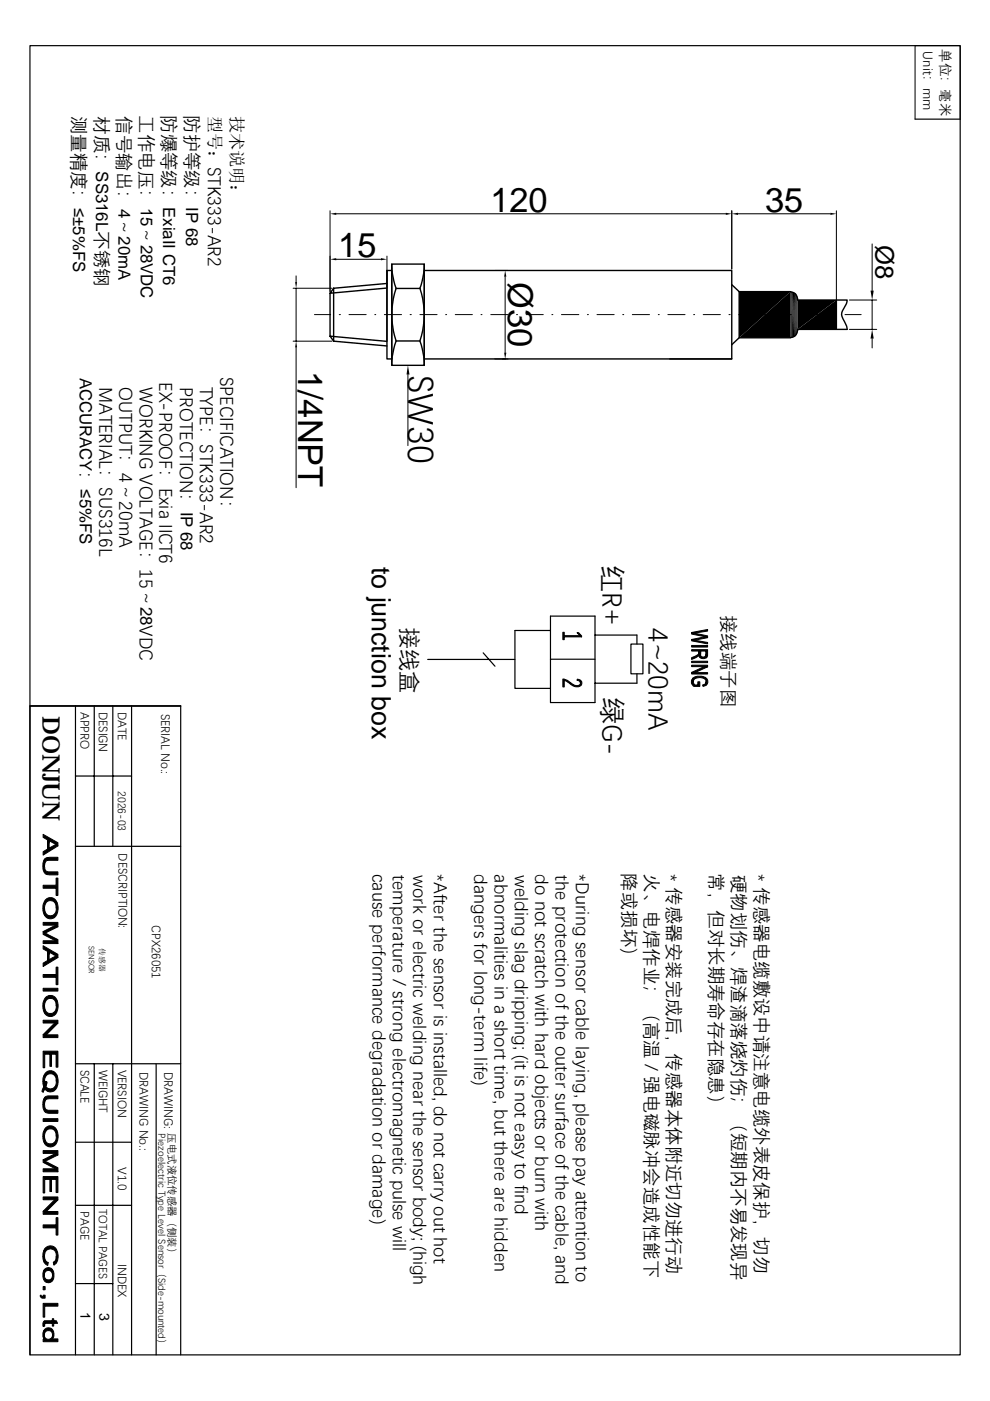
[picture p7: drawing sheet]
<svg xmlns="http://www.w3.org/2000/svg" width="210mm" height="297mm" viewBox="0 0 210 297" stroke-linecap="round" stroke-linejoin="round" font-family="sans-serif">
<g fill="none" stroke="#000" stroke-width=".25">
<path d="M6.3 9.7h197.3v277.6h-197.3zM194 25.3h9.6M167.7 61.8v9.8M168 61.9v9.7M168.2 61.9v9.6M90.7 139.8h18.5M102.4 138.4l2.5 2.9M116.7 133.7h-7.5v12.3h7.5M116.7 130.6h9.5v18.4h-9.5zM116.7 139.8h9.5M126.2 134.6h8.8v2M133.8 136.6h2.5v6.3h-2.5z"/>
<path d="M6.3 149.7h32M16 149.7v137.6M20 149.7v29.7M23.9 149.7v29.7M27.9 149.7v137.6M38.3 149.7h-32v137.6M38.3 149.7v137.6M135 142.9v2h-8.8M16 179.4h22.3M16 164.5h11.9M16 225.5h22.3M20 225.5v61.8"/>
<path d="M23.9 225.5v61.8M33.1 225.5v61.8M16 255.6h11.9M16 242.2h11.9M16 272.1h7.9"/>
</g>
<g fill="none" stroke="#000" stroke-width=".21">
<path d="M194 25.3v-15.6h9.6v15.6M62.8 58.5v1.3M70 44.7v17.1M71.3 45.3h82.6M71.3 55h9.5M82 54.3v6.6M104.9 57.3h2.8M107.1 58.7v16.1M155.2 44.7v12.4M156.5 45.3h19.6M177.3 44.7v21.7M184.9 51.7v9.9"/>
<path d="M62.1 72.3h8.3M62.1 61.1h8.3M62.8 61.1v11.2M62.8 73.6v29.8M66.7 66.7h3.4M71.9 66.7h.3M74 66.7h3.6M79.5 66.7h.2M81.5 66.7h3.6M86.5 79.4v15.1M87 66.7h.2M89 66.7h3.7"/>
<path d="M94.5 66.7h.2M96.5 66.7h3.7M102 66.7h.2M104.1 66.7h3.6M104.9 76.1h2.8M109.5 66.7h.2M111.5 66.7h3.7M117 66.7h.2M119 66.7h3.7M124.5 66.7h.3M126.6 66.7h3.6M132 66.7h.2"/>
<path d="M134.1 66.7h3.6M139.6 66.7h.2M141.6 66.7h3.6M147.1 66.7h.2M149.1 66.7h3.6M154.6 66.7h.2M156.6 66.7h3.7M162.1 66.7h.2M164.1 66.7h3.7M168.5 62v9.4M168.7 62.2v9.1M168.8 62.4v8.7"/>
<path d="M169 62.6v8.3M169.1 62.9v7.7M169.1 63.1v7.2M169.6 66.7h.2M171.7 66.7h3.6M177.1 66.7h.2M179.2 66.7h3.4M180.1 63.6h5.8M180.1 69.8h5.8M184.9 63.6v6.2M184.9 71.8v2M6.3 149.7h32"/>
</g>
<g fill="#000" stroke="#000" stroke-width=".21">
<path d="M122.3 134.1h.4l.6 .7v.2z" fill-rule="evenodd"/>
<path d="M119.3 134.1h.3v.7h3.3l.4 .2h-3.7v.6h-.3z" fill-rule="evenodd"/>
<path d="M146.6 136.8h3.4v.4h-3.4z" fill-rule="evenodd"/>
<path d="M146.6 139.4l1.4-.6 .1-.4 .1 .6-.2 .1-1.4 .7z" fill-rule="evenodd"/>
<path d="M148.5 138l.1 1.1 .7 .2 .3-.2v-.3l.1 .7-.4 .1-.8-.1z" fill-rule="evenodd"/>
<path d="M146.6 134.1l3.4-.6v.3l-2.8 .5z" fill-rule="evenodd"/>
<path d="M146.6 134.1l3.4 .7v.4l-.4-.2-3-.6z" fill-rule="evenodd"/>
<path d="M146.6 135.6l3-.6 .4 .2-2.6 .5z" fill-rule="evenodd"/>
<path d="M146.6 135.6l3.4 .6v.3l-3.4-.6z" fill-rule="evenodd"/>
<path d="M146.6 137.7h3.4l-.1 1.6-.2 .2-.1-1.5h-1.1v1.5l-.3-.5-.1-1h-1.5z" fill-rule="evenodd"/>
<path d="M122.4 144l.7 .2v.6l-.2-.4-.6-.1z" fill-rule="evenodd"/>
<path d="M119.3 144l.9 .2 1.1 .8 .8 .4h.5l.4-.3 .1-.9a.79 .79 0 0 1 .2 .9 .79 .79 0 0 1-.7 .5l-1.1-.2-1.9-1.1v1.4h-.3z" fill-rule="evenodd"/>
<path d="M146.6 140.2h3.4v.3h-3.4z" fill-rule="evenodd"/>
<path d="M146.9 143.7l.1 1 .2 .4 .8 .1v-.6h.4v.9l-1.4-.1-.4-.6v-.5z" fill-rule="evenodd"/>
<path d="M149 145.2l.4-.1 .3-.5-.1 .7-.5 .2z" fill-rule="evenodd"/>
<path d="M146.6 142.6h3.4v.3h-3.4z" fill-rule="evenodd"/>
<path d="M146.6 141h3.4v.4l-3.4-.1z" fill-rule="evenodd"/>
<path d="M146.6 142.6l2.7-1.3 .7 .1-2.6 1.2z" fill-rule="evenodd"/>
<path d="M146.9 143.7l.9-.3h1.1a1.13 1.13 0 0 1 1.1 1.6l-.3 .3v-1a1.19 1.19 0 0 0-1.1-.6h-.5a1.02 1.02 0 0 0-1.1 .9z" fill-rule="evenodd"/>
<path d="M9.1 176.9l3.2 1.8v.7l-.4-.4-1.5-.7-.3 1.7v-1.9l-1-.6z" fill-rule="evenodd"/>
<path d="M10.4 178.3v1.5l1.5-.8 .4 .4-3.2 1.9v-.7l1-.6z" fill-rule="evenodd"/>
<path d="M9.7 190.8l.8-.5 .6 .1 .5 .2 .4 .5-.1 1.5v-.4a1.24 1.24 0 0 0-1.1-1.2h-.3a1.37 1.37 0 0 0-1.1 1.3v1.7l-.3-1.4 .1-1.1z" fill-rule="evenodd"/>
<path d="M9.4 182.1l.1 2 .3 .6 2.5 .2v.6h-1.8a1.29 1.29 0 0 1-1.4-1.3v-1.1z" fill-rule="evenodd"/>
<path d="M9.6 182l.8-.2h1.9v.6h-2.3l-.4 .5-.2 .7v-1.5z" fill-rule="evenodd"/>
<path d="M9.1 187.7h2.8v-1.5h.4v3.7h-.4v-1.6h-2.8z" fill-rule="evenodd"/>
<path d="M9.1 195.6h3.2v.9l-.5-.3h-2.7z" fill-rule="evenodd"/>
<path d="M9.1 197.5l2.7-1.3 .5 .3-2.7 1.4z" fill-rule="evenodd"/>
<path d="M9.4 192.6a1.26 1.26 0 0 0 .9 1.5 1.26 1.26 0 0 0 1.6-.8l.1-2.2a2.81 2.81 0 0 1-.6 3.5l-.9 .2-.9-.5-.2-.3z" fill-rule="evenodd"/>
<path d="M9.1 209.5h3.2v.6h-3.2z" fill-rule="evenodd"/>
<path d="M9.7 211.4l.7-.3h.7l.5 .3 .4 .5-.1 1.4v-.4a1.27 1.27 0 0 0-1-1.2h-.5a1.45 1.45 0 0 0-1 1.3v1.8a3.3 3.3 0 0 1-.2-2.4z" fill-rule="evenodd"/>
<path d="M9.1 197.5l3.2 1.7v.9l-.5-.6-2.7-1.4z" fill-rule="evenodd"/>
<path d="M9.1 199.5h2.7l.5 .6h-3.2z" fill-rule="evenodd"/>
<path d="M9.1 200.5l3.2 1.8v.7l-.4-.4-1.5-.7-.3 1.8v-2l-1-.5z" fill-rule="evenodd"/>
<path d="M10.4 201.9v1.6l1.5-.9 .4 .4-3.2 1.9v-.7l1-.5z" fill-rule="evenodd"/>
<path d="M9.1 206.6h2.8v-1.6h.4v3.8h-.4v-1.6h-2.8z" fill-rule="evenodd"/>
<path d="M9.1 219.4h3.2v.6h-3.2z" fill-rule="evenodd"/>
<path d="M9.1 216.3h3.2v.6h-3.2z" fill-rule="evenodd"/>
<path d="M11.6 216.9h.7l-2.5 2.5h-.7z" fill-rule="evenodd"/>
<path d="M9.4 213.3v.3a1.41 1.41 0 0 0 1 1.3h.6a1.29 1.29 0 0 0 .9-1.3l.1-1.7a2.92 2.92 0 0 1-.5 3.4l-.5 .2h-.6l-.6-.2-.4-.5z" fill-rule="evenodd"/>
<path d="M9.1 237.2h3.2v.6h-3.2z" fill-rule="evenodd"/>
<path d="M9.3 230.4l-.1 1.2-.3-.2z" fill-rule="evenodd"/>
<path d="M9.7 229.3l.3 .1-.3 .9z" fill-rule="evenodd"/>
<path d="M9.7 239.1l.7-.4h.7l.5 .3 .4 .5-.1 1.4v-.3a1.27 1.27 0 0 0-1-1.3h-.4a1.37 1.37 0 0 0-1.1 1.4v1.7a3.3 3.3 0 0 1-.2-2.3z" fill-rule="evenodd"/>
<path d="M9.8 227.4l.6-.4h.6l.5 .2 .5 .7-.1 1.4v-.4a1.25 1.25 0 0 0-1-1.2h-.4a1.36 1.36 0 0 0-1.1 1.3l-.1 2.3v-.9a3.6 3.6 0 0 1 .1-2.5z" fill-rule="evenodd"/>
<path d="M9.1 222.9h3.2v3.4h-.4v-2.8h-1v2.6h-.3v-2.6h-1.1v2.9h-.4z" fill-rule="evenodd"/>
<path d="M9.4 232.7l.1 2 .2 .5 .5 .2h2.1v.6h-2.1a1.24 1.24 0 0 1-1.1-1.3v-1.1z" fill-rule="evenodd"/>
<path d="M9.6 232.6l.5-.2h2.2v.5h-2a.98 .98 0 0 0-.9 1.2v-1.4z" fill-rule="evenodd"/>
<path d="M9.4 229.3l.1 .6 .2-.6v1a1.23 1.23 0 0 0 1.4 .5 1.23 1.23 0 0 0 .8-1.2l.1-1.7a3.2 3.2 0 0 1-.3 3.2l-.4 .3-.8 .1-.5-.2-.5-.5-.1 .1z" fill-rule="evenodd"/>
<path d="M9.1 245.9l3.2 1.7v.8l-.5-.6-2.7-1.3z" fill-rule="evenodd"/>
<path d="M9.1 247.8h2.7l.5 .6h-3.2z" fill-rule="evenodd"/>
<path d="M9.1 244h3.2v.9l-.5-.4h-2.7z" fill-rule="evenodd"/>
<path d="M9.1 245.9l2.7-1.4 .5 .4-2.5 1.3h-.2z" fill-rule="evenodd"/>
<path d="M9.1 249.5h3.2v3.3h-.4v-2.8h-1v2.6h-.3v-2.6h-1.1v2.9h-.4z" fill-rule="evenodd"/>
<path d="M9.1 256.8l3.2 .1v.6h-3.2z" fill-rule="evenodd"/>
<path d="M9.1 253.8h3.2v.6h-3.2z" fill-rule="evenodd"/>
<path d="M9.1 256.8l2.5-2.4h.7l-2.5 2.5z" fill-rule="evenodd"/>
<path d="M9.4 240.9a1.42 1.42 0 0 0 1 1.6h.6a1.29 1.29 0 0 0 .9-1.2l.1-1.8a2.92 2.92 0 0 1-.5 3.4 1.41 1.41 0 0 1-2.1-.5z" fill-rule="evenodd"/>
<path d="M9.1 272.8h.5v.7h-.5z" fill-rule="evenodd"/>
<path d="M8.5 274.7l.2-.1 .1 .2 .3 .1v-.3h.5v.6h-.7z" fill-rule="evenodd"/>
<path d="M9.4 266.3l.2 .9 .6 .5-.1 .6-.7-.6z" fill-rule="evenodd"/>
<path d="M9.6 269a1.11 1.11 0 0 1 1.5 .2v1.2a.88 .88 0 0 0-.8-1.1 .88 .88 0 0 0-.9 1.1v-1.2z" fill-rule="evenodd"/>
<path d="M9.3 269.3l.1-.1v1.4a.87 .87 0 0 0 .9 .8 .87 .87 0 0 0 .8-.9v-1.3l.3 .7v.8a1.17 1.17 0 0 1-1.2 1.3 1.17 1.17 0 0 1-1.1-1.3v-.8z" fill-rule="evenodd"/>
<path d="M11.9 266.3l.1 1.4-.6 .5-.1-.6 .5-.4z" fill-rule="evenodd"/>
<path d="M9.1 259.7h2.8v-1.5h.4v3.7h-.4v-1.6h-2.8z" fill-rule="evenodd"/>
<path d="M9.1 276.3h3.2v.6h-2.8v2.4h-.4z" fill-rule="evenodd"/>
<path d="M9.7 264.5a1.59 1.59 0 0 1 1.8-.1 1.59 1.59 0 0 1 .8 1.6l-.1 1.2-.2 .5-.1-1.7a1.25 1.25 0 0 0-1.2-1.2 1.25 1.25 0 0 0-1.3 1.2v1.7l-.3-.9v-1l.1-.6z" fill-rule="evenodd"/>
<path d="M9.4 282v1.9l-.3-.5v-.8z" fill-rule="evenodd"/>
<path d="M9.3 280.1h.1l.1 1.1h-.4v-.7z" fill-rule="evenodd"/>
<path d="M9.5 281.8a1.17 1.17 0 0 1 1.4-.1 1.17 1.17 0 0 1 .5 1.2v.5l-.3 .5v-1a.87 .87 0 0 0-.9-.8 .87 .87 0 0 0-.8 .9v-1z" fill-rule="evenodd"/>
<path d="M9.4 280.1l1.7-.1v-.4h.3v.4h.5l.3 .6h-.8v.6h-.3v-.6h-1.5l-.2 .3z" fill-rule="evenodd"/>
<path d="M9.4 283.3a.86 .86 0 0 0 1 .6 .86 .86 0 0 0 .7-.9v.9h1.2v.6h-3.2v-.6h.3z" fill-rule="evenodd"/>
</g>
<g fill="#000">
<path d="M62.6 59.8h.4l-.2 1.3zM70 45.3l1.3-.2v.5zM70 55l1.3-.3v.5zM80.8 54.7l1.2 .3-1.2 .2zM107.1 57.3l.3 1.4h-.5zM153.9 45.1l1.3 .2-1.3 .3zM155.2 45.3l1.3-.2v.5zM176.1 45.1l1.2 .2-1.2 .3zM62.8 72.3l.2 1.3h-.4zM86.5 77.5l.3 1.9h-.6zM106.9 74.8h.5l-.3 1.3zM156.7 61.8h10.9l-10.9 9.8z"/>
<path d="M156.7 71.6l10.9-9.8v9.8zM169.1 63.6h8.2l-8.2 6.2zM169.1 69.8l8.2-6.2v6.2zM184.9 69.8l.4 2h-.7zM184.6 61.6h.7l-.4 2z"/>
</g>
<g fill="none" stroke="#000" stroke-width=".3">
<path d="M82 57.3h1.1v18.8h-1.1zM82 57.3v14.9M83.1 56h6.9v21.5h-6.9zM83.1 56v1.7l.9 3.5h5l.9-3.5 .1-1.7M90 57.3h65.2v18.8h-65.2zM70 62.2v9.1M70 71.3l12 1.1M70 71.3l.7 1M70.7 61.1v11.2M70.7 72.3l11.3 1M70.7 61.1l-.7 1.1M82 60.1l-11.3 1"/>
<path d="M82 61.1l-12 1.1M84 61.1a17.2 17.2 0 0 0 0 11.2M84 72.3l-.9 3.4v1.8M84 72.3h5M89 61.1a17.2 17.2 0 0 1 0 11.2M89 72.3l.9 3.4 .1 1.8M142 76.1h13.2M155.2 60.4l1.5 1.4M156.7 61.8v9.8l-1.5 1.5M156.7 61.8l10.9 .1a1.45 1.45 0 0 1 1.5 1.5M156.7 71.6h10.9M169.1 70.1a1.45 1.45 0 0 1-1.5 1.5"/>
<path d="M169.1 63.4v.2h10.5a4.3 4.3 0 0 1-1 2.3 1.57 1.57 0 0 0 .1 1.6 4.4 4.4 0 0 1 .9 2.3h-10.5v.3M177.3 63.6v6.2"/>
</g>
<text font-size="7.5" x="86.9" y="79.5" transform="rotate(90 86.9 79.5)">SW30</text>
<g font-size="7.3">
<text x="104" y="44.9">120</text>
<text x="162.2" y="44.9">35</text>
<text x="71.7" y="54.6">15</text>
<text x="107.7" y="59.9" transform="rotate(90 107.7 59.9)">Ø30</text>
<text x="63.2" y="78.6" transform="rotate(90 63.2 78.6)">1/4NPT</text>
</g>
<g font-size="5.8">
<text x="128" y="119.7" transform="rotate(90 128 119.7)">红R+</text>
<text x="137.8" y="133.2" transform="rotate(90 137.8 133.2)">4~20mA</text>
<text x="128" y="147.7" transform="rotate(90 128 147.7)">绿G-</text>
</g>
<text font-size="5.7" x="78.9" y="120.1" transform="rotate(90 78.9 120.1)">to junction box</text>
<text font-size="5.5" x="185.6" y="52" transform="rotate(90 185.6 52)">Ø8</text>
<text font-size="5.2" x="9" y="151.8" transform="rotate(90 9 151.8)">DONJUN</text>
<text font-size="4.7" x="85.3" y="133" transform="rotate(90 85.3 133)">接线盒</text>
<g font-size="3.9">
<text x="15.5" y="24.5" transform="rotate(90 15.5 24.5)">测量精度：≤±5%FS</text>
<text x="20.4" y="24.6" transform="rotate(90 20.4 24.6)">材质：SS316L不锈钢</text>
<text x="25.1" y="24.7" transform="rotate(90 25.1 24.7)">信号输出：4～20mA</text>
<text x="29.9" y="24.5" transform="rotate(90 29.9 24.5)">工作电压：15～28VDC</text>
<text x="34.6" y="24.4" transform="rotate(90 34.6 24.4)">防爆等级：ExiaII CT6</text>
<text x="39.5" y="24.4" transform="rotate(90 39.5 24.4)">防护等级：IP 68</text>
<text x="21.2" y="82.1" transform="rotate(90 21.2 82.1)">MATERIAL：SUS316L</text>
<text x="25.5" y="82.1" transform="rotate(90 25.5 82.1)">OUTPUT：4～20mA</text>
<text x="29.8" y="82.1" transform="rotate(90 29.8 82.1)">WORKING VOLTAGE：15～28VDC</text>
<text x="34" y="81.1" transform="rotate(90 34 81.1)">EX-PROOF：Exia IICT6</text>
<text x="38.3" y="82.1" transform="rotate(90 38.3 82.1)">PROTECTION：IP 68</text>
<text x="42.6" y="82.1" transform="rotate(90 42.6 82.1)">TYPE：STK333-AR2</text>
<text x="46.9" y="79.9" transform="rotate(90 46.9 79.9)">SPECIFICATION：</text>
<text x="153.2" y="130.4" transform="rotate(90 153.2 130.4)">接线端子图</text>
<text x="79.2" y="185.3" transform="rotate(90 79.2 185.3)">cause performance degradation or damage)</text>
<text x="83.5" y="185.4" transform="rotate(90 83.5 185.4)">temperature / strong electromagnetic pulse will</text>
<text x="87.8" y="185.5" transform="rotate(90 87.8 185.5)">work or electric welding near the sensor body; (high</text>
<text x="92.2" y="185.4" transform="rotate(90 92.2 185.4)">*After the sensor is installed, do not carry out hot</text>
<text x="100.7" y="185.3" transform="rotate(90 100.7 185.3)">dangers for long-term life)</text>
<text x="105" y="185.4" transform="rotate(90 105 185.4)">abnormalities in a short time, but there are hidden</text>
<text x="109.3" y="185.5" transform="rotate(90 109.3 185.5)">welding slag dripping; (it is not easy to find</text>
<text x="113.7" y="185.3" transform="rotate(90 113.7 185.3)">do not scratch with hard objects or burn with</text>
<text x="118" y="185.4" transform="rotate(90 118 185.4)">the protection of the outer surface of the cable, and</text>
<text x="122.3" y="185.4" transform="rotate(90 122.3 185.4)">*During sensor cable laying, please pay attention to</text>
<text x="132.2" y="185.2" transform="rotate(90 132.2 185.2)">降或损坏）</text>
<text x="136.9" y="185.4" transform="rotate(90 136.9 185.4)">火、电焊作业；（高温 / 强电磁脉冲会造成性能下</text>
<text x="141.7" y="185.4" transform="rotate(90 141.7 185.4)">* 传感器安装完成后，传感器本体附近切勿进行动</text>
<text x="150.7" y="185.2" transform="rotate(90 150.7 185.2)">常，但对⻓期寿命存在隐患）</text>
<text x="155.4" y="185.4" transform="rotate(90 155.4 185.4)">硬物划伤、焊渣滴落烧灼伤；（短期内不易发现异</text>
<text x="160.2" y="185.4" transform="rotate(90 160.2 185.4)">* 传感器电缆敷设中请注意电缆外表皮保护，切勿</text>
</g>
<g font-size="3.6">
<text x="44.3" y="24.5" transform="rotate(90 44.3 24.5)">型号：STK333-AR2</text>
<text x="48.9" y="24.6" transform="rotate(90 48.9 24.6)">技术说明：</text>
<text x="16.9" y="80.1" transform="rotate(90 16.9 80.1)">ACCURACY：≤5%FS</text>
</g>
<g font-size="3">
<text x="17.1" y="278.2" transform="rotate(90 17.1 278.2)">1</text>
<text x="21.1" y="278.5" transform="rotate(90 21.1 278.5)">3</text>
</g>
<g font-size="2.8">
<text x="195.9" y="10.9" transform="rotate(90 195.9 10.9)">Unit：mm</text>
<text x="199.5" y="10.4" transform="rotate(90 199.5 10.4)">单位：毫米</text>
</g>
<g font-size="2.6">
<text x="17.2" y="150.9" transform="rotate(90 17.2 150.9)">APPRO</text>
<text x="21.1" y="150.9" transform="rotate(90 21.1 150.9)">DESIGN</text>
<text x="25.1" y="150.9" transform="rotate(90 25.1 150.9)">DATE</text>
<text x="34.3" y="151.4" transform="rotate(90 34.3 151.4)">SERIAL No.:</text>
<text x="25.3" y="180.9" transform="rotate(90 25.3 180.9)">DESCRIPTION:</text>
<text x="32.3" y="196.2" transform="rotate(90 32.3 196.2)">CPX26051</text>
<text x="17.2" y="226.8" transform="rotate(90 17.2 226.8)">SCALE</text>
<text x="21.1" y="226.8" transform="rotate(90 21.1 226.8)">WEIGHT</text>
<text x="25.1" y="226.8" transform="rotate(90 25.1 226.8)">VERSION</text>
<text x="29.7" y="227.2" transform="rotate(90 29.7 227.2)">DRAWING No.:</text>
<text x="34.9" y="227.2" transform="rotate(90 34.9 227.2)">DRAWING:</text>
<text x="25.1" y="247.4" transform="rotate(90 25.1 247.4)">V1.0</text>
<text x="17.2" y="256.8" transform="rotate(90 17.2 256.8)">PAGE</text>
<text x="25.1" y="268" transform="rotate(90 25.1 268)">INDEX</text>
</g>
<text font-size="2.5" x="21.1" y="256.3" transform="rotate(90 21.1 256.3)">TOTAL PAGES</text>
<text font-size="2.3" x="25.1" y="167.7" transform="rotate(90 25.1 167.7)">2026-03</text>
<text font-size="2.2" x="35.8" y="240.3" transform="rotate(90 35.8 240.3)">压电式液位传感器（侧装）</text>
<text font-size="2.1" x="33.7" y="240.2" transform="rotate(90 33.7 240.2)">Piezoelectric Type Level Sensor（Side-mounted）</text>
<g font-size="1.7">
<text x="18.9" y="200.5" transform="rotate(90 18.9 200.5)">SENSOR</text>
<text x="21.1" y="201" transform="rotate(90 21.1 201)">传感器</text>
</g>
</svg>
